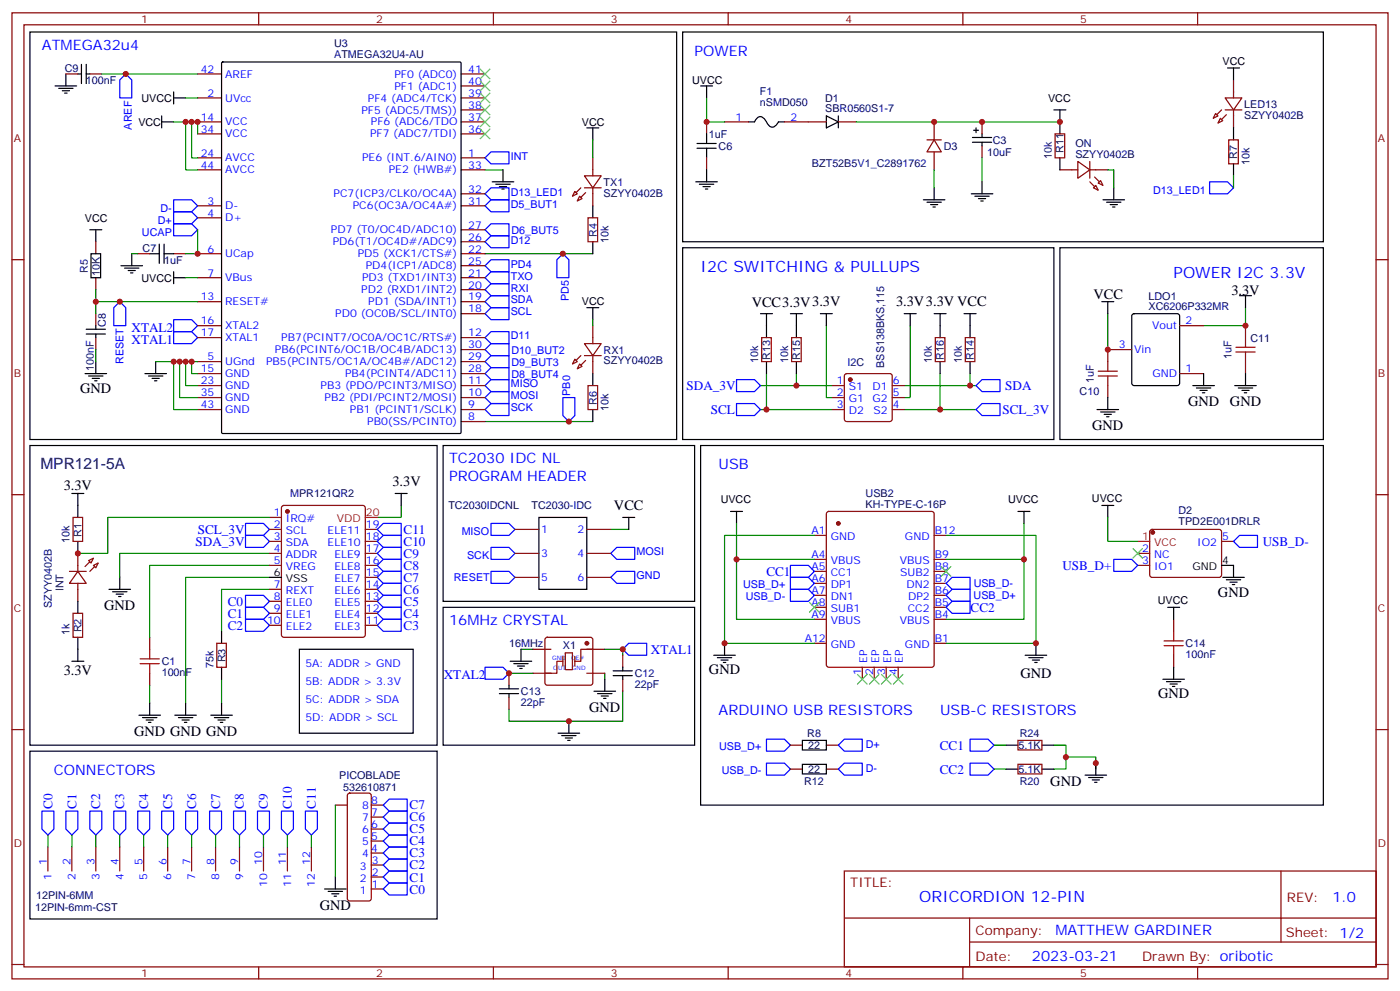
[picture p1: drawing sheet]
<svg xmlns="http://www.w3.org/2000/svg" width="412mm" height="292mm" viewBox="0 0 412 292" stroke-linecap="round" stroke-linejoin="round" font-family="sans-serif">
<g fill="none" stroke="#870000" stroke-width=".35">
<path d="M3.5 3.8h405.4v284.3h-405.4zM7.1 7.3h398.2v277.3h-398.2zM76.2 3.8v3.5M145.3 3.8v3.5M214.5 3.8v3.5M283.6 3.8v3.5M352.8 3.8v3.5M19.4 21.8h3.5M26.5 21.8h3.5M58.2 28.8h7.1M58.2 21.8h7.1M58.2 35.9h7.1"/>
<path d="M58.2 39.4h7.1M135.8 28.8h7.1M135.8 21.8h7.1M135.8 25.3h7.1M135.8 32.3h7.1M135.8 35.9h7.1M135.8 39.4h7.1M208.1 35.9v3.5M213.4 35.9h7.1M231.1 35.9h12.3M246.9 35.9h5.3M275.2 35.9v5.3"/>
<path d="M289.3 35.9v3.5M310.8 39.4h2.8v7.1h-2.8zM358.1 33.4l.7 .7-1.4 .7zM359.5 34.8l.7 .7-1.4 .7zM360.9 28.8h4.9l-2.4 3.5zM360.9 32.3h4.9M363.4 23.5v5.3M363.4 32.3v5.3M58.2 50h7.1M58.2 46.5h7.1M135.8 50h7.1M135.8 57h7.1"/>
<path d="M135.8 46.5h7.1M169.3 56.3l.7 .7-1.4 .7zM170.7 57.7l.7 .8-1.4 .7zM172.2 51.8h4.9l-2.5 3.5zM172.2 55.3h4.9M174.6 46.5v5.3M174.6 55.3v5.3M208.1 46.5v3.5M273 41.2h4.3M275.2 41.2l2.1 3.5h-4.3zM275.2 44.7v5.3M289.3 42.9v3.6"/>
<path d="M312.2 50h5.3M317.5 47.5l3.5 2.5-3.5 2.5zM321 50h5.3M321 47.5v5M322.1 55.3l.7-.7 .7 1.4zM323.5 53.9l.7-.7 .7 1.4zM361.9 41.2h2.9v7h-2.9zM3.5 76.4h3.6M28.2 71.2v3.5M40.6 74.7h3.5M51.2 74.7h3.5M58.2 60.6h7.1"/>
<path d="M58.2 74.7h7.1M58.2 64.1h7.1M135.8 60.6h7.1M135.8 78.2h7.1M135.8 74.7h7.1M135.8 71.2h7.1M135.8 67.6h7.1M173.2 64.1h2.8v7.1h-2.8zM405.3 76.4h3.6M28.2 81.7v3.6M28.2 92.3v3.5M28.2 99.4v3.5"/>
<path d="M58.2 99.4h7.1M58.2 88.8h7.1M58.2 81.7h7.1M58.2 95.8h7.1M135.8 99.4h7.1M135.8 92.3h7.1M135.8 88.8h7.1M135.8 85.3h7.1M135.8 81.7h7.1M174.6 95.8v5.3M224.4 99.4h2.8v7h-2.8zM233.2 99.4h2.8v7h-2.8z"/>
<path d="M275.5 99.4h2.8v7h-2.8zM284.3 99.4h2.9v7h-2.9zM347.5 95.8h7M366.9 95.8v3.6M58.2 113.5h7.1M58.2 110h7.1M58.2 117h7.1M58.2 106.4h7.1M135.8 113.5h7.1M135.8 110h7.1M135.8 117h7.1M135.8 106.4h7.1"/>
<path d="M135.8 102.9h7.1M169.3 105.7l.7 .7-1.4 .7zM170.7 107.1l.7 .7-1.4 .7zM172.2 101.1h4.9l-2.5 3.6zM172.2 104.7h4.9M173.2 113.5h2.8v7h-2.8zM174.6 104.7v5.3M245.2 113.5h3.5M245.2 117h3.5M248.9 110.2l.5-.2h12.7l.5 .2 .2 .5v12.7l-.2 .5-.5 .2h-12.7l-.5-.3-.2-.4v-12.7zM262.8 113.5h3.5M262.8 117h3.5"/>
<path d="M326.3 113.5v3.5M333.4 102.9h-7.1v3.5M347.5 110h7M366.9 106.4v3.6M58.2 120.5h7.1M135.8 120.5h7.1M135.8 124.1h7.1M245.2 120.5h3.5M262.8 120.5h3.5M3.5 145.6h3.6M21.5 152.3h2.8v7h-2.8zM79.4 152.3h3.5"/>
<path d="M79.4 155.8h3.5M79.4 159.3h3.5M83.1 149l.5-.2h23.3l.6 .4 .1 37.7-.5 .6-23.5 .1-.6-.5-.1-37.6zM107.6 155.8h3.5M107.6 159.3h3.5M151.7 155.8h7M172.9 155.8h7M239.9 157.6h3.5M243.7 150.7l.4-.2h30.4l.5 .2 .2 .5v44.5l-.3 .5-.4 .2h-30.4l-.5-.2-.2-.5v-44.5zM275.2 157.6h3.5M338.9 156l.5-.2 20 .1 .4 .6v13l-.7 .4h-20l-.4-.7v-12.7zM359.8 159.3h3.6"/>
<path d="M405.3 145.6h3.6M20.5 168.2h4.9M22.9 168.2l2.5 3.5h-4.9zM22.9 162.9v5.3M22.9 171.7v5.3M26.1 165l1.4-.7-.7 1.4zM27.5 166.4l1.4-.7-.7 1.4zM79.4 162.9h3.5M79.4 166.4h3.5M79.4 173.5h3.5M79.4 177h3.5M107.6 162.9h3.5"/>
<path d="M107.6 166.4h3.5M107.6 173.5h3.5M107.6 177h3.5M107.6 169.9h3.5M151.7 162.9h7M151.7 169.9h7M172.9 162.9h7M172.9 169.9h7M239.9 168.2h3.5M239.9 178.8h3.5M239.9 175.2h3.5M239.9 171.7h3.5"/>
<path d="M239.9 164.6h3.5M275.2 168.2h3.5M275.2 178.8h3.5M275.2 175.2h3.5M275.2 171.7h3.5M275.2 164.6h3.5M335.1 162.9h3.6M335.1 166.4h3.6M21.5 180.5h2.8v7.1h-2.8zM44.1 187.6v3.5M44.1 198.2v3.5M63.9 189.3h2.8v7.1h-2.8z"/>
<path d="M79.4 180.5h3.5M79.4 184h3.5M107.6 180.5h3.5M107.6 184h3.5M149.9 198.2v3.5M157 191.1h5.3M157 198.2h5.3M160.7 187.8l.5-.2h12.7l.5 .2 .2 .5v12.7l-.2 .5-.5 .2h-12.7l-.5-.3-.2-.4v-12.7zM165.8 194.6h-1.8v3.6h-3.5M165.8 193.2v2.8M166.5 192.2h2.1v4.9h-2.1zM169.3 193.2v2.8"/>
<path d="M172.9 191.1h5.3M172.9 198.2h5.3M174.6 191.1h-3.5v3.5h-1.8M183.4 192.9v3.5M183.4 199.9v3.5M239.9 189.3h3.5M239.9 182.3h3.5M254 196.4v3.5M257.5 196.4v3.5M261.1 196.4v3.5M264.6 196.4v3.5M275.2 189.3h3.5"/>
<path d="M275.2 182.3h3.5M345.7 182.3v3.5M345.7 192.9v3.5M3.5 214.7h3.6M149.9 205.2v3.5M232.8 219.3h3.6M243.4 219.3h3.5M299.9 217.9h7v2.8h-7zM405.3 214.7h3.6M98.8 237h3.5M102.5 233.6l.5-.2h5.7l.5 .2 .2 .5v30.4l-.3 .5-.4 .2h-5.7l-.5-.3-.2-.4v-30.4zM109.4 237h3.5"/>
<path d="M232.8 226.4h3.6M243.4 226.4h3.5M299.9 225h7v2.8h-7zM14.1 249.3v7.1M21.2 249.3v7.1M28.2 249.3v7.1M35.3 249.3v7.1M42.3 249.3v7.1M49.4 249.3v7.1M56.4 249.3v7.1M63.5 249.3v7.1M70.6 249.3v7.1"/>
<path d="M77.6 249.3v7.1M84.7 249.3v7.1M91.7 249.3v7.1M109.4 258.1h3.5M109.4 254.6h3.5M109.4 251.1h3.5M109.4 247.5h3.5M109.4 244h3.5M109.4 240.5h3.5M248.7 256.4h156.6v28.2h-156.6zM377.3 256.4v20.9M109.4 261.7h3.5"/>
<path d="M248.7 270.2h156.5M285.6 277.3h119.6M285.6 270.2v14.1M3.5 283.9h3.6M76.2 284.6v3.5M145.3 284.6v3.5M214.5 284.6v3.5M283.6 284.6v3.5M352.8 284.6v3.5M405.3 283.9h3.6"/>
</g>
<g fill="none" stroke="#a10000" stroke-width=".35">
<path d="M366.9 99.4v2.8M323.5 110.7h5.6M323.5 109.3h5.6M326.3 106.4v2.9M326.3 110.7v2.8M364.1 103.6h5.6M364.1 102.2h5.6M366.9 103.6v2.8M41.3 195.3h5.6M41.3 193.9h5.6M44.1 191.1v2.8M44.1 195.3v2.9"/>
<path d="M342.9 190h5.6M342.9 188.6h5.6M345.7 185.8v2.8M345.7 190v2.9"/>
</g>
<g fill="none" stroke="#008700" stroke-width=".35">
<path d="M30 21.8h28.2M51.2 35.9h3.5M54.7 28.8h3.5M56.4 35.9v10.6h1.8M58.2 39.4v-3.5h-3.5v14.1h3.5M208.1 28.8v7.1h5.3M252.2 35.9h60M142.9 50h5.3M174.6 41.2v5.3M275.2 50v5.3M289.3 46.5v7M326.3 50h1.8v5.3"/>
<path d="M363.4 51.8v3.5M38.8 74.7h1.8M58.2 67.6v7.1h-3.5M142.9 74.7h31.7M28.2 88.8h30M28.2 85.3v7M54.7 81.7h3.5M174.6 94.1v1.7M243.4 95.8v21.2h1.8M268.1 95.8v21.2h-1.8M326.3 92.3v10.6M366.9 90.6v5.2h-12.4"/>
<path d="M28.2 102.9v3.5M45.9 106.4h12.3M51.2 106.4v14.1h7M52.9 106.4v10.6h5.3M54.7 106.4v7.1h3.5M56.4 106.4v3.6h1.8M224 113.5h21.2M225.8 110v10.5h-1.8M234.6 110v3.5M266.3 113.5h21.2M276.9 110v10.5M285.8 110v3.5"/>
<path d="M142.9 124.1h31.7M225.8 120.5h19.4M266.3 120.5h21.2M79.4 152.3h-47.7v10.6h-8.8M118.2 148.8v3.5h-7.1M179.9 155.8h5.3M217 154.1v10.5h22.9M239.9 157.6h-26.5v31.7h26.5M278.7 157.6h26.5v31.7h-26.5M301.6 154.1v10.5h-22.9M326.3 152.3v7h8.8M79.4 162.9h-44.1v7"/>
<path d="M79.4 173.5h-14.1v12.3M79.4 166.4h-35.3v21.2M79.4 169.9h-24.7v37.1M217 164.6v17.7h22.9M301.6 164.6v17.7h-22.9M65.3 199.9v7.1M149.9 198.2h7.1M153.5 191.1h3.5M178.2 191.1h5.2v1.8M178.2 198.2v1.7M44.1 201.7v5.3M183.4 203.4v8.9h-33.5v-3.6"/>
<path d="M292.8 219.3h3.5M310.4 219.3h3.6v7.1h-3.6M98.8 237v21.1M292.8 226.4h3.5M314 222.8h8.8v3.6M14.1 245.8v3.5M21.2 245.8v3.5M28.2 245.8v3.5M35.3 245.8v3.5M42.3 245.8v3.5M49.4 245.8v3.5M56.4 245.8v3.5"/>
<path d="M63.5 245.8v3.5M70.6 245.8v3.5M77.6 245.8v3.5M84.7 245.8v3.5M91.7 245.8v3.5"/>
</g>
<g fill="none" stroke="#00f" stroke-width=".35">
<path d="M37 21.8l1.8 1.7v5.3h-3.5v-5.3zM51.2 58.8h5.2l1.8 1.8-1.8 1.7h-5.2zM142.9 57l1.7-1.7h5.3v3.5h-5.3zM144.6 44.7h5.3v3.5h-5.3l-1.7-1.7zM356.3 53.5h5.3l1.8 1.8-1.8 1.7h-5.3zM51.2 65.9h5.2l1.8 1.7-1.8 1.8h-5.2zM51.2 62.3h5.2l1.8 1.8-1.8 1.8h-5.2zM142.9 78.2l1.7-1.8h5.3v3.6h-5.3zM142.9 71.2l1.7-1.8h5.3v3.5h-5.3zM142.9 67.6l1.7-1.7h5.3v3.5h-5.3zM142.9 60.6l1.7-1.8h5.3v3.5h-5.3zM165.8 74.7l1.8 1.7v5.3h-3.6v-5.3z"/>
<path d="M35.3 88.8l1.7 1.8v5.2h-3.5v-5.2zM51.2 97.6h5.2l1.8 1.8-1.8 1.7h-5.2zM51.2 94.1h5.2l1.8 1.7-1.8 1.8h-5.2zM142.9 99.4l1.7-1.8h5.3v3.5h-5.3zM142.9 92.3l1.7-1.7h5.3v3.5h-5.3zM142.9 88.8l1.7-1.8h5.3v3.6h-5.3zM142.9 85.3l1.7-1.8h5.3v3.5h-5.3zM142.9 81.7l1.7-1.7h5.3v3.5h-5.3zM142.9 113.5l1.7-1.8h5.3v3.6h-5.3zM142.9 117l1.7-1.7h5.3v3.5h-5.3zM142.9 110l1.7-1.8h5.3v3.5h-5.3zM142.9 106.4l1.7-1.7h5.3v3.5h-5.3z"/>
<path d="M142.9 102.9l1.7-1.8h5.3v3.6h-5.3zM165.8 117h3.5v5.3l-1.7 1.8-1.8-1.8zM217 111.7h5.2l1.8 1.8-1.8 1.8h-5.2zM217 118.8h5.2l1.8 1.7-1.8 1.8h-5.2zM287.5 113.5l1.8-1.8h5.3v3.6h-5.3zM142.9 120.5l1.7-1.7h5.3v3.5h-5.3zM287.5 120.5l1.8-1.7h5.3v3.5h-5.3zM72.3 157.6h5.3l1.8 1.7-1.8 1.8h-5.3zM72.3 154.1h5.3l1.8 1.7-1.8 1.8h-5.3zM111.1 155.8l1.8-1.7h5.3v3.5h-5.3zM111.1 159.3l1.8-1.7h5.3v3.5h-5.3zM144.6 154.1h5.3l1.8 1.7-1.8 1.8h-5.3z"/>
<path d="M365.1 157.6h5.3v3.5h-5.3l-1.7-1.8zM72.3 178.8h5.3l1.8 1.7-1.8 1.8h-5.3zM72.3 175.2h5.3l1.8 1.8-1.8 1.8h-5.3zM111.1 177l1.8-1.8h5.3v3.6h-5.3zM111.1 173.5l1.8-1.8h5.3v3.5h-5.3zM111.1 169.9l1.8-1.7h5.3v3.5h-5.3zM111.1 162.9l1.8-1.8h5.3v3.5h-5.3zM111.1 166.4l1.8-1.8h5.3v3.6h-5.3zM144.6 168.2h5.3l1.8 1.7-1.8 1.8h-5.3zM144.6 161.1h5.3l1.8 1.8-1.8 1.7h-5.3zM179.9 169.9l1.8-1.7h5.3v3.5h-5.3zM179.9 162.9l1.8-1.8h5.3v3.5h-5.3z"/>
<path d="M232.8 173.5h5.3l1.8 1.7-1.8 1.8h-5.3zM232.8 169.9h5.3l1.8 1.8-1.8 1.8h-5.3zM232.8 166.4h5.3l1.8 1.8-1.8 1.7h-5.3zM278.7 171.7l1.8-1.8h5.3v3.6h-5.3zM278.7 175.2l1.8-1.7h5.3v3.5h-5.3zM278.7 178.8l1.8-1.8h5.3v3.5h-5.3zM328.1 164.6h5.3l1.7 1.8-1.7 1.8h-5.3zM72.3 182.3h5.3l1.8 1.7-1.8 1.8h-5.3zM111.1 184l1.8-1.7h5.3v3.5h-5.3zM111.1 180.5l1.8-1.7h5.3v3.5h-5.3zM142.9 196.4h5.3l1.7 1.8-1.7 1.7h-5.3zM183.4 191.1l1.8-1.8h5.3v3.6h-5.3z"/>
<path d="M225.8 217.6h5.3l1.7 1.7-1.7 1.8h-5.3zM248.7 217.6h5.3v3.5h-5.3l-1.8-1.8zM285.8 217.6h5.2l1.8 1.7-1.8 1.8h-5.2zM12.3 238.7h3.6v5.3l-1.8 1.8-1.8-1.8zM19.4 238.7h3.5v5.3l-1.7 1.8-1.8-1.8zM26.5 238.7h3.5v5.3l-1.8 1.8-1.7-1.8zM33.5 238.7h3.5v5.3l-1.7 1.8-1.8-1.8zM40.6 238.7h3.5v5.3l-1.8 1.8-1.7-1.8zM47.6 238.7h3.6v5.3l-1.8 1.8-1.8-1.8zM54.7 238.7h3.5v5.3l-1.8 1.8-1.7-1.8zM61.7 238.7h3.6v5.3l-1.8 1.8-1.8-1.8zM68.8 238.7h3.5v5.3l-1.7 1.8-1.8-1.8z"/>
<path d="M75.8 238.7h3.6v5.3l-1.8 1.8-1.8-1.8zM82.9 238.7h3.5v5.3l-1.7 1.8-1.8-1.8zM90 238.7h3.5v5.3l-1.8 1.8-1.7-1.8zM112.9 237l1.8-1.8h5.2v3.5h-5.2zM225.8 224.6h5.3l1.7 1.8-1.7 1.7h-5.3zM248.7 224.6h5.3v3.5h-5.3l-1.8-1.7zM285.8 224.6h5.2l1.8 1.8-1.8 1.7h-5.2zM112.9 254.6l1.8-1.8h5.2v3.6h-5.2zM112.9 251.1l1.8-1.8h5.2v3.5h-5.2zM112.9 244l1.8-1.7h5.2v3.5h-5.2zM112.9 240.5l1.8-1.8h5.2v3.6h-5.2zM114.7 245.8h5.2v3.5h-5.2l-1.8-1.8z"/>
<path d="M114.7 256.4h5.2v3.5h-5.2l-1.8-1.8zM112.9 261.7l1.8-1.8h5.2v3.5h-5.2z"/>
</g>
<g fill="none" stroke="#000" stroke-width=".35">
<path d="M8.8 9.4h190.5v120h-190.5zM24 18.9v5.7M25.4 18.9v5.7M65.3 18.4l.3-.2h69.9l.3 .2v108.8l-.2 .4h-70l-.3-.2zM201.1 9.4h188.7v61.8h-188.7zM16.2 25.3h6.4M17.3 26h4.2M18.3 26.7h2.2M19 27.4h.8M19.4 21.8v3.5M22.9 21.8h1.1M25.4 21.8h1.1"/>
<path d="M47.6 35.9h3.6M47.6 34.1v3.5M51.2 27.1v3.5M51.2 28.8h3.5M172.9 37.6h3.5M174.6 37.6v3.6M206.4 25.3h3.5M208.1 25.3v3.5M208.1 39.4v2.8M220.5 35.9h1.7l.6-1a1.56 1.56 0 0 1 2.7 .6l.2 .3a2.13 2.13 0 0 0 2.3 1.5l1.3-1.4h1.8M243.4 34.1l3.5 1.8-3.5 1.7zM246.9 34.1v3.5"/>
<path d="M286.8 38.3h1.4M287.5 37.6v1.5M289.3 39.4v1.1M310.4 32.3h3.6M312.2 32.3v7.1M361.6 20h3.5M363.4 20v3.5M363.4 37.6v3.6M145 53.5h6.3M146 54.2h4.3M147.1 54.9h2.1M147.8 55.6h.7"/>
<path d="M148.2 50v3.5M205 53.5h6.3M205.3 42.2h5.7M205.3 43.6h5.7M206 54.2h4.3M207.1 54.9h2.1M207.8 55.6h.7M208.1 43.6v2.9M208.1 50v3.5M272 58.8h6.3M273 59.5h4.3M275.2 55.3v3.5"/>
<path d="M286.1 57h6.4M286.5 40.5h5.6M286.5 41.9h5.6M287.2 57.7h4.2M288.2 58.5h2.1M288.9 59.2h.7M289.3 41.9v1M289.3 53.5v3.5M312.2 46.5v3.5M324.9 58.8h6.4M326 59.5h4.2M328.1 55.3v3.5"/>
<path d="M363.4 48.2v3.6M26.5 67.6h3.5M26.8 74.7h2.8v7h-2.8zM28.2 67.6v3.6M35.6 78.2h6.4M36.7 78.9h4.2M37.7 79.6h2.2M38.8 74.7v3.5M44.1 74.7h2.8M46.9 71.9v5.6M48.3 71.9v5.6M48.3 74.7h2.9"/>
<path d="M51.2 80v3.5M174.6 60.6v3.5M174.6 71.2v3.5M201.1 72.9h109.3v56.5h-109.3zM274.1 60.2h2.1M274.8 60.9h.7M312.2 72.9h77.6v56.5h-77.6zM327 60.2h2.1M327.7 60.9h.7M25.4 96.9h5.6M25.4 98.3h5.6M28.2 95.8v1.1"/>
<path d="M28.2 98.3v1.1M38.5 80.3h.7M51.2 81.7h3.5M172.9 90.6h3.5M174.6 90.6v3.5M224 92.3h3.5M225.8 92.3v7.1M232.8 92.3h3.6M234.6 92.3v7.1M241.7 92.3h3.5M243.4 92.3v3.5M266.3 92.3h3.6"/>
<path d="M268.1 92.3v3.5M275.2 92.3h3.5M276.9 92.3v7.1M284 92.3h3.5M285.8 92.3v7.1M324.6 88.8h3.5M326.3 88.8v3.5M333.6 92.5l.5-.2h12.7l.6 .5 .1 20-.5 .6-12.9 .1-.7-.5v-20zM365.1 87h3.6M366.9 87v3.6M25 110h6.4M26.1 110.7h4.2"/>
<path d="M27.2 111.4h2.1M27.9 112.1h.7M28.2 106.4v3.6M42.7 110h6.3M43.7 110.7h4.3M44.8 111.4h2.1M45.5 112.1h.7M45.9 106.4v3.6M174.6 110v3.5M225.8 106.4v3.6M234.6 106.4v3.6M276.9 106.4v3.6"/>
<path d="M285.8 106.4v3.6M326.3 117v3.5M351.4 113.5h6.3M352.4 114.2h4.3M353.5 114.9h2.1M354.2 115.6h.7M354.5 110v3.5M363.7 113.5h6.4M364.8 114.2h4.2M365.8 114.9h2.1M366.5 115.6h.7M366.9 110v3.5"/>
<path d="M8.8 131.1h120v88.2h-120zM130.5 131.1h74.1v45.9h-74.1zM174.6 120.5v3.6M206.4 131.1h183.4v105.9h-183.4zM323.1 120.5h6.4M324.2 121.2h4.2M325.3 122h2.1M326 122.7h.7M21.2 145.2h3.5M22.9 145.2v7.1M22.9 159.3v3.6M116.4 145.2h3.5"/>
<path d="M118.2 145.2v3.6M158.7 152.3h14.2v21.2h-14.2zM183.4 152.3h3.6M185.2 152.3v3.5M215.2 150.5h3.5M217 150.5v3.6M299.9 150.5h3.5M301.6 150.5v3.6M324.6 148.8h3.5M326.3 148.8v3.5M22.9 177v3.5M32.1 173.5h6.4"/>
<path d="M33.2 174.2h4.2M34.2 174.9h2.1M34.9 175.6h.7M35.3 169.9v3.6M79.4 169.9h3.5M130.5 178.8h74.1v40.5h-74.1zM344 178.8h3.5M345.7 178.8v3.5M359.8 166.4h3.6v3.5M360.2 169.9h6.3M361.2 170.6h4.3M362.3 171.3h2.1"/>
<path d="M363 172h.7M21.2 194.6h3.5M22.9 187.6v7M65.3 185.8v3.5M65.3 196.4v3.5M88.2 191.1h33.5v24.7h-33.5zM150.3 194.6h6.3M151.3 195.3h4.3M152.4 196h2.1M153.1 196.7h.7M153.5 191.1v3.5M178.2 199.9v3.5"/>
<path d="M180.6 198.9h5.7M180.6 197.4h5.7M183.4 196.4v1M183.4 198.9v1M210.3 192.9h6.3M211.3 193.6h4.2M212.4 194.3h2.1M213.1 195h.7M213.4 189.3v3.6M302 192.9h6.3M303 193.6h4.3M304.1 194.3h2.1"/>
<path d="M304.8 195h.7M305.2 189.3v3.6M342.5 199.9h6.4M345.7 196.4v3.5M40.9 210.5h6.4M42 211.2h4.2M43 211.9h2.2M43.7 212.6h.7M44.1 207v3.5M51.5 210.5h6.4M52.6 211.2h4.2M53.6 211.9h2.1"/>
<path d="M54.3 212.6h.7M54.7 207v3.5M62.1 210.5h6.3M63.1 211.2h4.3M64.2 211.9h2.1M64.9 212.6h.7M65.3 207v3.5M147.1 204.2h5.7M147.1 202.7h5.7M149.9 201.7v1M149.9 204.2v1M164.4 215.8h6.3"/>
<path d="M165.5 216.5h4.2M166.5 217.2h2.1M167.2 217.9h.7M167.6 212.3v3.5M175 203.4h6.3M176 204.2h4.3M177.1 204.9h2.1M177.8 205.6h.7M236.4 217.9h7v2.8h-7zM296.3 219.3h3.6M306.9 219.3h3.5M343.6 200.6h4.2"/>
<path d="M344.7 201.3h2.1M345.4 202h.7M8.8 221.1h120v49.4h-120zM236.4 225h7v2.8h-7zM296.3 226.4h3.6M306.9 226.4h3.5M319.6 228.1h6.4M320.7 228.8h4.2M321.7 229.6h2.1M322.4 230.3h.7M322.8 224.6v3.5M98.8 258.1v3.6"/>
<path d="M95.6 261.7h6.4M96.7 262.4h4.2M97.7 263.1h2.1M98.4 263.8h.7"/>
</g>
<g fill="#870000" stroke="#870000" stroke-width=".35">
<path d="M25 166.8l1.5-1.5z"/>
<path d="M26.5 168.2l1.4-1.4z"/>
<path d="M171.1 58.1l1.4-1.4z"/>
<path d="M171.1 55.3l-1.4 1.4z"/>
<path d="M171.1 107.5l1.4-1.4z"/>
<path d="M171.1 104.7l-1.4 1.4z"/>
<path d="M322.4 52.1l1.4 1.4z"/>
<path d="M321 53.5l1.4 1.4z"/>
<path d="M361.2 33.8l-1.4 1.4z"/>
<path d="M359.8 32.3l-1.4 1.5z"/>
<circle cx="84.7" cy="150.5" r=".53"/>
<circle cx="172.9" cy="189.3" r=".53"/>
<circle cx="250.5" cy="111.7" r=".53"/>
<circle cx="246.9" cy="154.1" r=".53"/>
<circle cx="339.5" cy="156.7" r=".53"/>
</g>
<path d="M107.6 152.3h3.5M335.1 159.3h3.6" fill="none" stroke="#f00" stroke-width=".35"/>
<g fill="none" stroke="#3c3" stroke-width=".35">
<path d="M141.5 38l2.8 2.8M141.5 34.5l2.8 2.8M141.5 30.9l2.8 2.9M141.5 27.4l2.8 2.8M141.5 23.9l2.8 2.8M141.5 20.4l2.8 2.8M144.3 38l-2.8 2.8M144.3 34.5l-2.8 2.8M144.3 30.9l-2.8 2.9M144.3 27.4l-2.8 2.8M144.3 23.9l-2.8 2.8M144.3 20.4l-2.8 2.8"/>
<path d="M238.5 177.3l2.8 2.9M241.3 177.3l-2.8 2.9M277.3 166.8l2.8 2.8M280.1 166.8l-2.8 2.8M333.7 161.5l2.8 2.8M336.5 161.5l-2.8 2.8M252.6 198.5l2.8 2.8M255.4 198.5l-2.8 2.8M256.1 198.5l2.8 2.8M258.9 198.5l-2.8 2.8M259.6 198.5l2.9 2.8M262.5 198.5l-2.9 2.8"/>
<path d="M263.2 198.5l2.8 2.8M266 198.5l-2.8 2.8"/>
</g>
<g fill="#c00">
<circle cx="276.9" cy="120.5" r=".88"/>
<circle cx="366.9" cy="95.8" r=".88"/>
<circle cx="234.6" cy="113.5" r=".88"/>
<circle cx="285.8" cy="113.5" r=".88"/>
<circle cx="225.8" cy="120.5" r=".88"/>
<circle cx="301.6" cy="164.6" r=".88"/>
<circle cx="167.6" cy="212.3" r=".88"/>
<circle cx="183.4" cy="191.1" r=".88"/>
<circle cx="149.9" cy="198.2" r=".88"/>
<circle cx="22.9" cy="162.9" r=".88"/>
<circle cx="167.6" cy="124.1" r=".88"/>
<circle cx="165.8" cy="74.7" r=".88"/>
<circle cx="37" cy="21.8" r=".88"/>
<circle cx="58.2" cy="74.7" r=".88"/>
<circle cx="56.4" cy="106.4" r=".88"/>
<circle cx="54.7" cy="106.4" r=".88"/>
<circle cx="52.9" cy="106.4" r=".88"/>
<circle cx="51.2" cy="106.4" r=".88"/>
<circle cx="217" cy="164.6" r=".88"/>
<circle cx="314" cy="222.8" r=".88"/>
<circle cx="322.8" cy="224.6" r=".88"/>
<circle cx="305.2" cy="189.3" r=".88"/>
<circle cx="213.4" cy="189.3" r=".88"/>
<circle cx="35.3" cy="88.8" r=".88"/>
<circle cx="54.7" cy="35.9" r=".88"/>
<circle cx="56.4" cy="35.9" r=".88"/>
<circle cx="58.2" cy="35.9" r=".88"/>
<circle cx="326.3" cy="102.9" r=".88"/>
<circle cx="28.2" cy="88.8" r=".88"/>
<circle cx="312.2" cy="35.9" r=".88"/>
<circle cx="208.1" cy="35.9" r=".88"/>
<circle cx="289.3" cy="35.9" r=".88"/>
<circle cx="275.2" cy="35.9" r=".88"/>
</g>
<g font-size="4.6" fill="#00f">
<text x="206.4" y="80">I2C SWITCHING &amp; PULLUPS</text>
<text x="345.7" y="81.7">POWER I2C 3.3V</text>
<text x="270.8" y="265.4">ORICORDION 12-PIN</text>
</g>
<text font-size="4.6" fill="#000080" x="11.9" y="138">MPR121-5A</text>
<g font-size="4.2" fill="#00f">
<text x="12.3" y="14.7">ATMEGA32u4</text>
<text x="204.6" y="16.5">POWER</text>
<text x="132.3" y="136.4">TC2030 IDC NL</text>
<text x="132.3" y="141.7">PROGRAM HEADER</text>
<text x="211.7" y="138.2">USB</text>
<text x="132.3" y="184">16MHz CRYSTAL</text>
<text x="211.7" y="210.5">ARDUINO USB RESISTORS</text>
<text x="276.9" y="210.5">USB-C RESISTORS</text>
<text x="15.9" y="228.1">CONNECTORS</text>
<text x="392.5" y="265.6">1.0</text>
<text x="310.9" y="275.2">MATTHEW GARDINER</text>
<text x="304" y="283">2023-03-21</text>
</g>
<g font-size="4.2">
<text x="322.1" y="88.1">VCC</text>
<text x="362.7" y="86.7">3.3V</text>
<text x="221.4" y="90.2">VCC3.3V3.3V</text>
<text x="263.9" y="90.2">3.3V3.3V VCC</text>
<text x="23.6" y="115.6">GND</text>
<text x="350" y="119.5">GND</text>
<text x="362.3" y="119.5">GND</text>
<text x="321.7" y="126.6">GND</text>
<text x="115.6" y="143.2">3.3V</text>
<text x="18.8" y="144.1">3.3V</text>
<text x="180.9" y="150.2">VCC</text>
<text x="30.7" y="179.6">GND</text>
<text x="358.8" y="175.6">GND</text>
<text x="18.8" y="198.6">3.3V</text>
<text x="208.8" y="198.5">GND</text>
<text x="300.6" y="199.6">GND</text>
<text x="173.6" y="209.5">GND</text>
<text x="341.1" y="205.6">GND</text>
<text x="39.5" y="216.6">GND GND GND</text>
<text x="309.4" y="231.3">GND</text>
<text x="94.2" y="267.7">GND</text>
</g>
<g font-size="3.9" fill="#00f">
<text x="38.7" y="101.1">XTAL1</text>
<text x="38.7" y="97.6">XTAL2</text>
<text x="202.3" y="114.7">SDA_3V</text>
<text x="296.1" y="114.8">SDA</text>
<text x="209.4" y="121.8">SCL</text>
<text x="295.3" y="121.8">SCL_3V</text>
<text x="57.6" y="160.6">SDA_3V</text>
<text x="58.2" y="157">SCL_3V</text>
<text x="118.9" y="160.7">C10</text>
<text x="118.9" y="157.1">C11</text>
<text x="371.9" y="160.7">USB_D-</text>
<text x="118.9" y="164.2">C9</text>
<text x="118.9" y="167.7">C8</text>
<text x="312.9" y="167.8">USB_D+</text>
<text x="118.9" y="171.2">C7</text>
<text x="225.8" y="169.4">CC1</text>
<text x="67.1" y="178.2">C0</text>
<text x="118.9" y="178.3">C5</text>
<text x="118.9" y="174.8">C6</text>
<text x="67.1" y="185.3">C2</text>
<text x="67.1" y="181.8">C1</text>
<text x="118.9" y="185.4">C3</text>
<text x="118.9" y="181.8">C4</text>
<text x="285.9" y="180">CC2</text>
<text x="191.8" y="192.4">XTAL1</text>
<text x="130.7" y="200">XTAL2</text>
<text x="276.8" y="220.6">CC1</text>
<text x="276.8" y="227.7">CC2</text>
<text x="15.4" y="238" transform="rotate(-90 15.4 238)">C0</text>
<text x="22.5" y="238" transform="rotate(-90 22.5 238)">C1</text>
<text x="29.6" y="238" transform="rotate(-90 29.6 238)">C2</text>
<text x="36.6" y="238" transform="rotate(-90 36.6 238)">C3</text>
<text x="43.7" y="238" transform="rotate(-90 43.7 238)">C4</text>
<text x="50.7" y="238" transform="rotate(-90 50.7 238)">C5</text>
<text x="57.8" y="238" transform="rotate(-90 57.8 238)">C6</text>
<text x="64.8" y="238" transform="rotate(-90 64.8 238)">C7</text>
<text x="71.9" y="238" transform="rotate(-90 71.9 238)">C8</text>
<text x="78.9" y="238" transform="rotate(-90 78.9 238)">C9</text>
<text x="86" y="238" transform="rotate(-90 86 238)">C10</text>
<text x="93" y="238" transform="rotate(-90 93 238)">C11</text>
<text x="120.7" y="238.1">C7</text>
<text x="120.7" y="245.2">C5</text>
<text x="120.7" y="241.7">C6</text>
<text x="120.7" y="248.7">C4</text>
<text x="120.7" y="255.8">C2</text>
<text x="120.7" y="252.3">C3</text>
<text x="120.7" y="259.5">C1</text>
<text x="120.7" y="263">C0</text>
</g>
<g font-size="3.9" fill="#800">
<text x="250.5" y="260.9">TITLE:</text>
<text x="379.1" y="265.6">REV:</text>
<text x="287.4" y="275.1">Company:</text>
<text x="378.7" y="275.8">Sheet: 1/2</text>
<text x="287.4" y="282.8">Date:</text>
<text x="336.4" y="282.9">Drawn By: oribotic</text>
</g>
<g font-size="3.2" fill="#800">
<text x="41.6" y="6.8">1</text>
<text x="110.8" y="6.8">2</text>
<text x="179.9" y="6.8">3</text>
<text x="249.1" y="6.8">4</text>
<text x="318.2" y="6.8">5</text>
<text x="4.1" y="41.9">A</text>
<text x="405.9" y="41.9">A</text>
<text x="4.1" y="111">B</text>
<text x="405.9" y="111">B</text>
<text x="4.1" y="180.2">C</text>
<text x="405.9" y="180.2">C</text>
<text x="4.1" y="249.3">D</text>
<text x="405.9" y="249.3">D</text>
<text x="41.6" y="287.6">1</text>
<text x="110.8" y="287.6">2</text>
<text x="179.9" y="287.6">3</text>
<text x="249.1" y="287.6">4</text>
<text x="318.2" y="287.6">5</text>
</g>
<g font-size="3.2" fill="#000080">
<text x="98.4" y="17">ATMEGA32U4-AU</text>
<text x="98.4" y="13.8">U3</text>
<text x="19.1" y="21.1">C9</text>
<text x="25.3" y="24.7">100nF</text>
<text x="223.9" y="27.9">F1</text>
<text x="243.1" y="29.9">D1</text>
<text x="223.9" y="31.1">nSMD050</text>
<text x="243.1" y="33.1">SBR0560S1-7</text>
<text x="366.5" y="34.9">SZYY0402B</text>
<text x="366.5" y="31.7">LED13</text>
<text x="208.8" y="40.5">1uF</text>
<text x="211.7" y="44.1">C6</text>
<text x="278" y="44.1">D3</text>
<text x="290.8" y="45.8">10uF</text>
<text x="292.5" y="42.3">C3</text>
<text x="309.8" y="46.8" transform="rotate(-90 309.8 46.8)">10k</text>
<text x="313.3" y="45" transform="rotate(-90 313.3 45)">R11</text>
<text x="316.8" y="46.5">SZYY0402B</text>
<text x="316.8" y="43.3">ON</text>
<text x="364.5" y="46.8" transform="rotate(-90 364.5 46.8)">R7</text>
<text x="239.2" y="49">BZT52B5V1_C2891762</text>
<text x="368" y="48.6" transform="rotate(-90 368 48.6)">10k</text>
<text x="177.8" y="57.8">SZYY0402B</text>
<text x="177.8" y="54.7">TX1</text>
<text x="175.8" y="69.7" transform="rotate(-90 175.8 69.7)">R4</text>
<text x="179.3" y="71.5" transform="rotate(-90 179.3 71.5)">10k</text>
<text x="42" y="74.1">C7</text>
<text x="48.3" y="77.6">1uF</text>
<text x="25.8" y="80.3" transform="rotate(-90 25.8 80.3)">R5</text>
<text x="29.4" y="81.1" transform="rotate(-90 29.4 81.1)">10K</text>
<text x="338.3" y="88.2">LDO1</text>
<text x="338.3" y="91.3">XC6206P332MR</text>
<text x="31.1" y="96.2" transform="rotate(-90 31.1 96.2)">C8</text>
<text x="368.3" y="100.5">C11</text>
<text x="177.8" y="107.2">SZYY0402B</text>
<text x="177.8" y="104">RX1</text>
<text x="223.4" y="106.8" transform="rotate(-90 223.4 106.8)">10k</text>
<text x="226.9" y="105.9" transform="rotate(-90 226.9 105.9)">R13</text>
<text x="232.2" y="106.8" transform="rotate(-90 232.2 106.8)">10k</text>
<text x="235.7" y="105.9" transform="rotate(-90 235.7 105.9)">R15</text>
<text x="249.7" y="107.6">I2C</text>
<text x="274.5" y="106.8" transform="rotate(-90 274.5 106.8)">10k</text>
<text x="278.1" y="105.9" transform="rotate(-90 278.1 105.9)">R16</text>
<text x="283.3" y="106.8" transform="rotate(-90 283.3 106.8)">10k</text>
<text x="286.9" y="105.9" transform="rotate(-90 286.9 105.9)">R14</text>
<text x="362.7" y="105.7" transform="rotate(-90 362.7 105.7)">1uF</text>
<text x="27.6" y="109.3" transform="rotate(-90 27.6 109.3)">100nF</text>
<text x="260.4" y="108.3" transform="rotate(-90 260.4 108.3)">BSS138BKS,115</text>
<text x="322.2" y="112.8" transform="rotate(-90 322.2 112.8)">1uF</text>
<text x="175.8" y="119.1" transform="rotate(-90 175.8 119.1)">R6</text>
<text x="318" y="116.4">C10</text>
<text x="179.3" y="120.9" transform="rotate(-90 179.3 120.9)">10k</text>
<text x="85.5" y="146.4">MPR121QR2</text>
<text x="132.1" y="149.9">TC2030IDCNL</text>
<text x="156.6" y="149.9">TC2030-IDC</text>
<text x="255" y="149.5">KH-TYPE-C-16P</text>
<text x="255" y="146.4">USB2</text>
<text x="347.1" y="154.6">TPD2E001DRLR</text>
<text x="347.1" y="151.4">D2</text>
<text x="20.5" y="159.7" transform="rotate(-90 20.5 159.7)">10k</text>
<text x="24" y="157.9" transform="rotate(-90 24 157.9)">R1</text>
<text x="15.2" y="179" transform="rotate(-90 15.2 179)">SZYY0402B</text>
<text x="18.8" y="174" transform="rotate(-90 18.8 174)">INT</text>
<text x="20.5" y="187" transform="rotate(-90 20.5 187)">1k</text>
<text x="24" y="186.1" transform="rotate(-90 24 186.1)">R2</text>
<text x="150" y="190.5">16MHz</text>
<text x="165.8" y="191.1">X1</text>
<text x="349.3" y="190.4">C14</text>
<text x="47.6" y="195.7">C1</text>
<text x="62.9" y="196.7" transform="rotate(-90 62.9 196.7)">75k</text>
<text x="66.4" y="195" transform="rotate(-90 66.4 195)">R3</text>
<text x="349.2" y="193.6">100nF</text>
<text x="47.6" y="198.9">100nF</text>
<text x="187" y="202.5">22pF</text>
<text x="187" y="199.3">C12</text>
<text x="153.5" y="207.7">22pF</text>
<text x="153.5" y="204.6">C13</text>
<text x="237.8" y="216.9">R8</text>
<text x="238.1" y="220.5">22</text>
<text x="300" y="220.5">5.1K</text>
<text x="300.4" y="216.9">R24</text>
<text x="238.1" y="227.5">22</text>
<text x="300" y="227.5">5.1K</text>
<text x="99.9" y="229.3">PICOBLADE</text>
<text x="101.1" y="232.8">532610871</text>
<text x="236.9" y="231">R12</text>
<text x="300.4" y="231">R20</text>
<text x="10.3" y="268.1">12PIN-6mm-CST</text>
<text x="10.6" y="264.6">12PIN-6MM</text>
</g>
<g font-size="3.2" fill="#00f">
<text x="59.1" y="21.4">42</text>
<text x="66.3" y="22.8">AREF</text>
<text x="116.2" y="22.8">PF0 (ADC0)</text>
<text x="137.9" y="21.4">41</text>
<text x="61.1" y="28.5">2</text>
<text x="66.3" y="29.9">UVcc</text>
<text x="108.4" y="29.9">PF4 (ADC4/TCK)</text>
<text x="116.2" y="26.4">PF1 (ADC1)</text>
<text x="137.9" y="24.9">40</text>
<text x="137.9" y="28.5">39</text>
<text x="59.1" y="35.5">14</text>
<text x="106.5" y="33.4">PF5 (ADC5/TMS))</text>
<text x="137.9" y="32">38</text>
<text x="137.9" y="35.5">37</text>
<text x="216.7" y="35.5">1</text>
<text x="232.8" y="35.5">2</text>
<text x="38.8" y="38.1" transform="rotate(-90 38.8 38.1)">AREF</text>
<text x="59.1" y="39.1">34</text>
<text x="66.3" y="36.9">VCC</text>
<text x="66.3" y="40.5">VCC</text>
<text x="109" y="40.5">PF7 (ADC7/TDI)</text>
<text x="109.3" y="36.9">PF6 (ADC6/TDO</text>
<text x="137.9" y="39.1">36</text>
<text x="59.1" y="46.1">24</text>
<text x="66.3" y="47.5">AVCC</text>
<text x="106.7" y="47.5">PE6 (INT.6/AIN0)</text>
<text x="137.9" y="46.1">1</text>
<text x="150.5" y="47">INT</text>
<text x="59.1" y="49.6">44</text>
<text x="66.3" y="51">AVCC</text>
<text x="114.5" y="51">PE2 (HWB#)</text>
<text x="137.9" y="49.6">33</text>
<text x="98.3" y="58.1">PC7(ICP3/CLK0/OC4A)</text>
<text x="137.9" y="56.7">32</text>
<text x="150.5" y="57.6">D13_LED1</text>
<text x="339.7" y="57">D13_LED1</text>
<text x="46.5" y="65.9">D+</text>
<text x="47.3" y="62.3">D-</text>
<text x="61.1" y="60.2">3</text>
<text x="61.1" y="63.7">4</text>
<text x="66.3" y="61.6">D-</text>
<text x="66.3" y="65.2">D+</text>
<text x="103.9" y="61.6">PC6(OC3A/OC4A#)</text>
<text x="137.9" y="60.2">31</text>
<text x="150.5" y="61.1">D5_BUT1</text>
<text x="41.8" y="69.4">UCAP</text>
<text x="97.5" y="68.7">PD7 (T0/OC4D/ADC10)</text>
<text x="137.9" y="70.8">26</text>
<text x="137.9" y="67.3">27</text>
<text x="150.5" y="71.7">D12</text>
<text x="150.6" y="68.8">D6_BUT5</text>
<text x="61.1" y="74.3">6</text>
<text x="66.3" y="75.7">UCap</text>
<text x="98" y="72.2">PD6(T1/OC4D#/ADC9)</text>
<text x="105.4" y="75.7">PD5 (XCK1/CTS#)</text>
<text x="137.9" y="77.9">25</text>
<text x="137.9" y="74.3">22</text>
<text x="61.1" y="81.4">7</text>
<text x="66.3" y="82.8">VBus</text>
<text x="106.7" y="82.8">PD3 (TXD1/INT3)</text>
<text x="107.7" y="79.3">PD4(ICP1/ADC8)</text>
<text x="137.9" y="81.4">21</text>
<text x="150.5" y="78.7">PD4</text>
<text x="150.5" y="82.3">TXO</text>
<text x="59.1" y="88.4">13</text>
<text x="66.3" y="89.9">RESET#</text>
<text x="106.4" y="86.3">PD2 (RXD1/INT2)</text>
<text x="108.5" y="89.9">PD1 (SDA/INT1)</text>
<text x="137.9" y="88.4">19</text>
<text x="137.9" y="84.9">20</text>
<text x="150.5" y="89.3">SDA</text>
<text x="150.5" y="85.8">RXI</text>
<text x="167.6" y="88.7" transform="rotate(-90 167.6 88.7)">PD5</text>
<text x="59.1" y="95.5">16</text>
<text x="98.8" y="93.4">PD0 (OC0B/SCL/INT0)</text>
<text x="137.9" y="92">18</text>
<text x="150.5" y="92.9">SCL</text>
<text x="349.2" y="95.5">2</text>
<text x="59.1" y="99">17</text>
<text x="66.3" y="100.4">XTAL1</text>
<text x="66.3" y="96.9">XTAL2</text>
<text x="82.9" y="100.4">PB7(PCINT7/OC0A/OC1C/RTS#)</text>
<text x="137.9" y="99">12</text>
<text x="150.5" y="99.9">D11</text>
<text x="339.4" y="96.9">Vout</text>
<text x="36.3" y="107.2" transform="rotate(-90 36.3 107.2)">RESET</text>
<text x="61.1" y="106.1">5</text>
<text x="66.3" y="107.5">UGnd</text>
<text x="78.4" y="107.5">PB5(PCINT5/OC1A/OC4B#/ADC12)</text>
<text x="81" y="104">PB6(PCINT6/OC1B/OC4B/ADC13)</text>
<text x="137.9" y="106.1">29</text>
<text x="137.9" y="102.6">30</text>
<text x="150.6" y="107.6">D9_BUT3</text>
<text x="150.6" y="104.1">D10_BUT2</text>
<text x="329.6" y="102.6">3</text>
<text x="334.1" y="104">Vin</text>
<text x="59.1" y="113.1">23</text>
<text x="59.1" y="109.6">15</text>
<text x="66.3" y="111">GND</text>
<text x="101.7" y="111">PB4(PCINT4/ADC11)</text>
<text x="137.9" y="113.1">11</text>
<text x="137.9" y="109.6">28</text>
<text x="150.5" y="113.9">MISO</text>
<text x="150.6" y="111.1">D8_BUT4</text>
<text x="246.5" y="113.1">1</text>
<text x="263" y="113.1">6</text>
<text x="339.5" y="111">GND</text>
<text x="349.2" y="109.6">1</text>
<text x="59.1" y="116.7">35</text>
<text x="66.3" y="114.5">GND</text>
<text x="66.3" y="118.1">GND</text>
<text x="94.4" y="114.5">PB3 (PDO/PCINT3/MISO)</text>
<text x="95.6" y="118.1">PB2 (PDI/PCINT2/MOSI)</text>
<text x="137.9" y="116.7">10</text>
<text x="150.5" y="117.5">MOSI</text>
<text x="168" y="116.5" transform="rotate(-90 168 116.5)">PB0</text>
<text x="246.5" y="116.7">2</text>
<text x="250" y="118.4">G1</text>
<text x="250" y="114.9">S1</text>
<text x="257" y="118.4">G2</text>
<text x="257.1" y="114.9">D1</text>
<text x="263" y="116.7">5</text>
<text x="59.1" y="120.2">43</text>
<text x="66.3" y="121.6">GND</text>
<text x="103.1" y="121.6">PB1 (PCINT1/SCLK)</text>
<text x="108.2" y="125.1">PB0(SS/PCINT0)</text>
<text x="137.9" y="123.7">8</text>
<text x="137.9" y="120.2">9</text>
<text x="150.5" y="121.1">SCK</text>
<text x="246.5" y="120.2">3</text>
<text x="250" y="122">D2</text>
<text x="257.3" y="122">S2</text>
<text x="263" y="120.2">4</text>
<text x="80.7" y="151.9">1</text>
<text x="80.7" y="155.5">2</text>
<text x="84.2" y="153.7">IRQ#</text>
<text x="107.8" y="155.5">19</text>
<text x="80.7" y="159">3</text>
<text x="84.2" y="157.2">SCL</text>
<text x="84.2" y="160.8">SDA</text>
<text x="96.5" y="160.8">ELE10</text>
<text x="96.5" y="157.2">ELE11</text>
<text x="107.8" y="159">18</text>
<text x="136" y="157.6">MISO</text>
<text x="159.5" y="156.9">1</text>
<text x="170.1" y="156.9">2</text>
<text x="239.1" y="157.2">A1</text>
<text x="244.7" y="159">GND</text>
<text x="266.6" y="159">GND</text>
<text x="275.3" y="157.2">B12</text>
<text x="352.7" y="160.8">IO2</text>
<text x="360" y="159">5</text>
<text x="80.7" y="162.5">4</text>
<text x="80.7" y="166.1">5</text>
<text x="84.2" y="164.3">ADDR</text>
<text x="84.2" y="167.8">VREG</text>
<text x="98.5" y="167.8">ELE8</text>
<text x="98.5" y="164.3">ELE9</text>
<text x="107.8" y="166.1">16</text>
<text x="107.8" y="162.5">17</text>
<text x="137.6" y="164.6">SCK</text>
<text x="159.5" y="163.9">3</text>
<text x="170.1" y="163.9">4</text>
<text x="187.5" y="163.3">MOSI</text>
<text x="239.1" y="167.8">A5</text>
<text x="239.1" y="164.3">A4</text>
<text x="244.7" y="166.1">VBUS</text>
<text x="265" y="166.1">VBUS</text>
<text x="275.3" y="164.3">B9</text>
<text x="275.3" y="167.8">B8</text>
<text x="336.5" y="162.5">2</text>
<text x="336.5" y="166.1">3</text>
<text x="340" y="164.3">NC</text>
<text x="340" y="167.8">IO1</text>
<text x="80.7" y="173.1">7</text>
<text x="98.5" y="171.3">ELE7</text>
<text x="107.8" y="173.1">14</text>
<text x="107.8" y="169.6">15</text>
<text x="133.7" y="171">RESET</text>
<text x="159.5" y="171">5</text>
<text x="170.1" y="171">6</text>
<text x="187.5" y="170.4">GND</text>
<text x="218.9" y="172.9">USB_D+</text>
<text x="239.1" y="171.3">A6</text>
<text x="244.7" y="173.1">DP1</text>
<text x="244.7" y="169.6">CC1</text>
<text x="265.2" y="169.6">SUB2</text>
<text x="267" y="173.1">DN2</text>
<text x="275.3" y="171.3">B7</text>
<text x="286.8" y="172.7">USB_D-</text>
<text x="80.7" y="176.6">8</text>
<text x="84.2" y="174.9">REXT</text>
<text x="84.2" y="178.4">ELE0</text>
<text x="98.5" y="178.4">ELE5</text>
<text x="98.5" y="174.9">ELE6</text>
<text x="107.8" y="176.6">13</text>
<text x="219.7" y="176.5">USB_D-</text>
<text x="239.1" y="178.4">A8</text>
<text x="239.1" y="174.9">A7</text>
<text x="244.7" y="176.6">DN1</text>
<text x="267.5" y="176.6">DP2</text>
<text x="275.3" y="174.9">B6</text>
<text x="275.3" y="178.4">B5</text>
<text x="286.8" y="176.2">USB_D+</text>
<text x="78.7" y="183.7">10</text>
<text x="80.7" y="180.2">9</text>
<text x="84.2" y="181.9">ELE1</text>
<text x="84.2" y="185.5">ELE2</text>
<text x="98.5" y="185.5">ELE3</text>
<text x="98.5" y="181.9">ELE4</text>
<text x="107.8" y="183.7">11</text>
<text x="107.8" y="180.2">12</text>
<text x="239.1" y="181.9">A9</text>
<text x="244.7" y="183.7">VBUS</text>
<text x="244.7" y="180.2">SUB1</text>
<text x="265" y="183.7">VBUS</text>
<text x="267.4" y="180.2">CC2</text>
<text x="275.3" y="181.9">B4</text>
<text x="237" y="189">A12</text>
<text x="244.7" y="190.7">GND</text>
<text x="266.6" y="190.7">GND</text>
<text x="275.3" y="189">B1</text>
<text x="90" y="196.4">5A: ADDR &gt; GND</text>
<text x="255.4" y="195.1" transform="rotate(-90 255.4 195.1)">EP</text>
<text x="258.9" y="195.1" transform="rotate(-90 258.9 195.1)">EP</text>
<text x="262.5" y="195.1" transform="rotate(-90 262.5 195.1)">EP</text>
<text x="266" y="195.1" transform="rotate(-90 266 195.1)">EP</text>
<text x="90" y="201.7">5B: ADDR &gt; 3.3V</text>
<text x="253.6" y="198.6" transform="rotate(-90 253.6 198.6)">1</text>
<text x="257.2" y="198.6" transform="rotate(-90 257.2 198.6)">2</text>
<text x="260.7" y="198.6" transform="rotate(-90 260.7 198.6)">3</text>
<text x="264.2" y="198.6" transform="rotate(-90 264.2 198.6)">4</text>
<text x="90" y="207">5C: ADDR &gt; SDA</text>
<text x="90" y="212.3">5D: ADDR &gt; SCL</text>
<text x="211.8" y="220.7">USB_D+</text>
<text x="255.1" y="220.2">D+</text>
<text x="212.6" y="227.8">USB_D-</text>
<text x="255.1" y="227.3">D-</text>
<text x="106.6" y="238">8</text>
<text x="109.4" y="236.6">8</text>
<text x="106.6" y="245.1">6</text>
<text x="106.6" y="241.5">7</text>
<text x="109.4" y="243.7">6</text>
<text x="109.4" y="240.1">7</text>
<text x="106.6" y="248.6">5</text>
<text x="109.4" y="250.7">4</text>
<text x="109.4" y="247.2">5</text>
<text x="13.8" y="254.6" transform="rotate(-90 13.8 254.6)">1</text>
<text x="20.8" y="254.6" transform="rotate(-90 20.8 254.6)">2</text>
<text x="27.9" y="254.6" transform="rotate(-90 27.9 254.6)">3</text>
<text x="34.9" y="254.6" transform="rotate(-90 34.9 254.6)">4</text>
<text x="42" y="254.6" transform="rotate(-90 42 254.6)">5</text>
<text x="49" y="254.6" transform="rotate(-90 49 254.6)">6</text>
<text x="56.1" y="254.6" transform="rotate(-90 56.1 254.6)">7</text>
<text x="63.1" y="254.6" transform="rotate(-90 63.1 254.6)">8</text>
<text x="70.2" y="254.6" transform="rotate(-90 70.2 254.6)">9</text>
<text x="77.3" y="254.6" transform="rotate(-90 77.3 254.6)">10</text>
<text x="84.3" y="254.6" transform="rotate(-90 84.3 254.6)">11</text>
<text x="91.4" y="254.6" transform="rotate(-90 91.4 254.6)">12</text>
<text x="106" y="256">3</text>
<text x="106.6" y="252.1">4</text>
<text x="109.5" y="257.8">2</text>
<text x="109.5" y="254.2">3</text>
<text x="15.2" y="259.1" transform="rotate(-90 15.2 259.1)">1</text>
<text x="22.2" y="259.1" transform="rotate(-90 22.2 259.1)">2</text>
<text x="29.3" y="259.1" transform="rotate(-90 29.3 259.1)">3</text>
<text x="36.3" y="259.1" transform="rotate(-90 36.3 259.1)">4</text>
<text x="43.4" y="259.1" transform="rotate(-90 43.4 259.1)">5</text>
<text x="50.4" y="259.1" transform="rotate(-90 50.4 259.1)">6</text>
<text x="57.5" y="259.1" transform="rotate(-90 57.5 259.1)">7</text>
<text x="64.6" y="259.1" transform="rotate(-90 64.6 259.1)">8</text>
<text x="71.6" y="259.1" transform="rotate(-90 71.6 259.1)">9</text>
<text x="78.7" y="261.1" transform="rotate(-90 78.7 261.1)">10</text>
<text x="85.7" y="261.1" transform="rotate(-90 85.7 261.1)">11</text>
<text x="92.8" y="261.1" transform="rotate(-90 92.8 261.1)">12</text>
<text x="106" y="263.1">1</text>
<text x="106" y="259.5">2</text>
<text x="109.5" y="261.3">1</text>
</g>
<g font-size="3.2">
<text x="360.1" y="19.1">VCC</text>
<text x="41.7" y="30">UVCC</text>
<text x="203.9" y="24.6">UVCC</text>
<text x="308.7" y="29.9">VCC</text>
<text x="40.8" y="37">VCC</text>
<text x="171.4" y="37">VCC</text>
<text x="25" y="65.2">VCC</text>
<text x="41.7" y="82.9">UVCC</text>
<text x="171.4" y="89.7">VCC</text>
<text x="212.3" y="148.1">UVCC</text>
<text x="297" y="148.1">UVCC</text>
<text x="321.7" y="147.9">UVCC</text>
<text x="351.2" y="167.8">GND</text>
<text x="360" y="166.1">4</text>
<text x="80.7" y="169.6">6</text>
<text x="84.2" y="171.3">VSS</text>
<text x="341.1" y="177.9">UVCC</text>
</g>
<g font-size="3.2" fill="#f00">
<text x="99.2" y="153.7">VDD</text>
<text x="107.8" y="151.9">20</text>
<text x="336.5" y="159">1</text>
<text x="340" y="160.8">VCC</text>
</g>
<g font-size="1.8" fill="#00f">
<text x="162.6" y="194.3">GND</text>
<text x="163" y="197.1">OUT</text>
<text x="168.2" y="194.3">OE#</text>
<text x="168.5" y="197.1">GND</text>
</g>
</svg>
